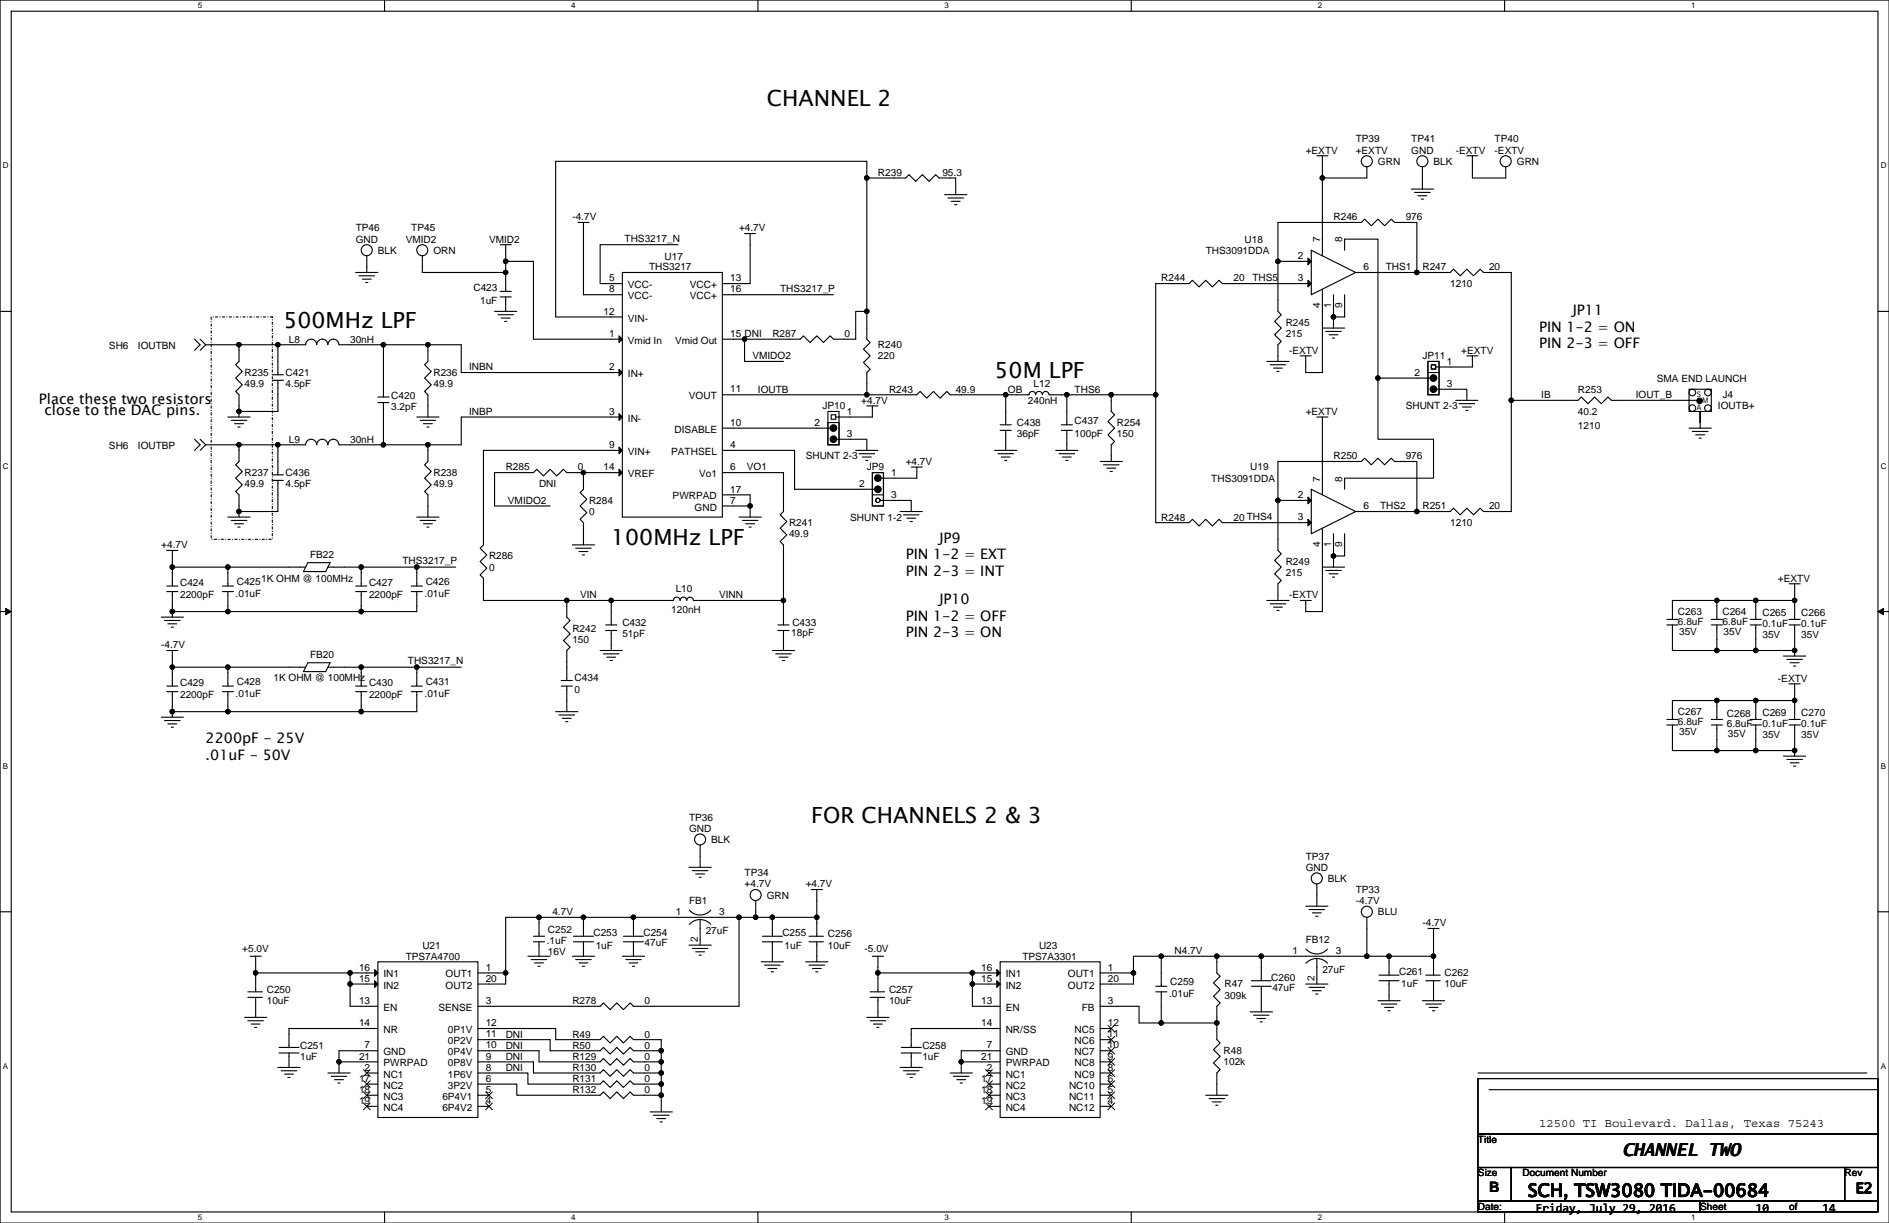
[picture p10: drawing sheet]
<svg xmlns="http://www.w3.org/2000/svg" width="432mm" height="279mm" viewBox="0 0 432 279" stroke-linecap="round" stroke-linejoin="round" font-family="sans-serif">
<path d="M0 0h431.8v279.4h-431.8zM2.6 2.6h426.7v274.3h-426.7z" fill="none" stroke="#000" stroke-width=".25"/>
<g fill="#fff">
<path d="M45.2 .3h1v2h-1z"/>
<path d="M45.2 277.1h1v2.1h-1z"/>
</g>
<path d="M87.9 0v2.6M87.9 276.9v2.5" fill="none" stroke="#000" stroke-width=".25"/>
<g fill="#fff">
<path d="M130.6 .3h1v2h-1z"/>
<path d="M130.6 277.1h1v2.1h-1z"/>
</g>
<path d="M173.2 0v2.6M173.2 276.9v2.5" fill="none" stroke="#000" stroke-width=".25"/>
<g fill="#fff">
<path d="M215.9 .3h1v2h-1z"/>
<path d="M215.9 277.1h1v2.1h-1z"/>
</g>
<path d="M258.6 0v2.6M258.6 276.9v2.5" fill="none" stroke="#000" stroke-width=".25"/>
<g fill="#fff">
<path d="M301.3 .3h1v2h-1z"/>
<path d="M301.3 277.1h1v2.1h-1z"/>
</g>
<path d="M343.9 0v2.6M343.9 276.9v2.5" fill="none" stroke="#000" stroke-width=".25"/>
<g fill="#fff">
<path d="M386.6 .3h1v2h-1z"/>
<path d="M386.6 277.1h1v2.1h-1z"/>
<path d="M.7 36.9h1.2v2h-1.2z"/>
<path d="M429.9 36.9h1.3v2h-1.3z"/>
<path d="M.7 105.4h1.2v2.1h-1.2z"/>
<path d="M429.9 105.4h1.3v2.1h-1.3z"/>
</g>
<path d="M0 71.1h2.6M429.3 71.1h2.5" fill="none" stroke="#000" stroke-width=".25"/>
<g fill="#fff">
<path d="M.7 174h1.2v2h-1.2z"/>
<path d="M429.9 174h1.2v2h-1.2z"/>
</g>
<path d="M0 139.7h2.6M429.3 139.7h2.5" fill="none" stroke="#000" stroke-width=".25"/>
<path d="M1.3 139l1.3 .7-1.3 .7zM429.3 139.7l1.3-.7v1.4z" fill="#000" stroke="#000" stroke-width=".23"/>
<g fill="#fff">
<path d="M.7 242.6h1.2v2h-1.2z"/>
<path d="M429.9 242.6h1.2v2h-1.2z"/>
</g>
<g fill="none" stroke="#000" stroke-width=".25">
<path d="M301 35.6h2.6M302.3 35.6v5.1M312.4 38.1v2.6h-10.1M325.1 38.1v5.1M335.3 35.6h2.5M336.6 35.6v5.1h7.6v-2.6M83.8 58.4v3.9M96.5 58.4v3.9h19.1M114.3 55.9h2.6M115.6 59.7h6.3v17.8h20.4M115.6 55.9v3.8M115.6 59.7v2.6"/>
<path d="M132.1 50.8h2.5M133.4 50.8v16.5h8.9M155 55.9h-17.8v8.9h5.1M170.2 53.4h2.5M171.5 53.4v11.4h-6.4M198.1 40.7v30.4M198.1 40.7h8.9l.8-.8 1.5 1.5 1.5-1.5 1.6 1.5 1.5-1.5 .8 .8h3.8v3.8M198.1 40.7v-3.8h-71.1v35.5h15.3M215.9 44.5h5.1M216.7 45.2h3.5M217.4 46h2.1M218.2 46.8h.5"/>
<path d="M292.1 59.7h7.6M299.7 57.2l10.2 5.1-10.2 5zM302.3 40.7v17.7M307.4 57.2v-2.6h7.6v31.8M322.6 43.2h5.1M323.4 44h3.5M324.1 44.7h2.1M324.9 45.5h.5M44.5 77.5l1.2 1.3-1.2 1.2M45.7 77.5l1.3 1.3M47 78.8l-1.3 1.2M47 78.8h7.6"/>
<path d="M54.6 78.8h8.9M54.6 78.8v3.8l-.7 .7 1.5 1.6-1.5 1.5 1.5 1.5-1.5 1.5 .7 .8v3.8M63.5 78.8v6.8M74.9 78.7a1.27 1.27 0 0 0-1.2-1.2 1.27 1.27 0 0 0-1.3 1.2 1.26 1.26 0 0 0-1.3-1.2 1.26 1.26 0 0 0-1.2 1.3h-6.4M75 78.7a1.27 1.27 0 0 1 1.2-1.2 1.27 1.27 0 0 1 1.3 1.3h10.2M81.3 62.3h5.1M82.1 63h3.5M82.8 63.8h2.1M83.6 64.5h.5M87.7 78.8v11.9M87.7 78.8h10.1M97.8 78.8h7.6v6.3h36.9"/>
<path d="M97.8 78.8v3.8l-.8 .7 1.6 1.6-1.6 1.5 1.6 1.5-1.6 1.5 .8 .8v5.1M113.1 71.1h5M113.8 71.9h3.6M114.3 66.6h2.6M114.3 67.8h2.6M114.6 72.7h2M115.3 73.4h.5M115.6 62.3v4.3M115.6 67.8v3.3M142.3 62.3h22.8v55.8h-22.8zM165.1 77.5h5.1v5.1h8.9M170.2 77.5h12.7l.8-.8 1.5 1.6 1.5-1.6 1.5 1.6 1.6-1.6 .7 .8h5.1v-6.4h2.5v6.4l.8 .8-1.5 1.5 1.5 1.5-1.5 1.5 1.5 1.5-.8 .8v5.1"/>
<path d="M190.5 67.3h-25.4M299.7 64.8h-20.3l-.7-.8-1.6 1.6-1.5-1.6-1.5 1.6-1.5-1.6-.8 .8h-7.6v25.4M302.3 66.1v19h-3.8v-3.8M302.3 75h5.1M303 75.7h3.6M303.8 76.5h2M304.6 77.2h.5M304.8 67.3v5.1M304.8 72.4v2.6M307.4 67.3v5.1h-2.6M323.9 62.3v-11.5h-5.1l-.8-.7-1.5 1.5-1.5-1.5-1.5 1.5-1.6-1.5-.7 .7h-19.1v20.3l.8 .8-1.5 1.5 1.5 1.6-1.5 1.5 1.5 1.5-.8 .8v3.8M323.9 62.3h-14"/>
<path d="M323.9 62.3h7.6l.8-.8 1.5 1.5 1.5-1.5 1.5 1.5 1.5-1.5 .8 .8h6.4v29.2M52.1 95.3h5.1M52.9 96h3.5M53.6 96.8h2M54.4 97.6h.5M54.6 94v1.3M62.3 85.6h2.5M62.3 86.9h2.5M63.5 86.9v7.1h-8.9M86.4 90.7h2.5M86.4 92h2.5M87.7 92v9.6"/>
<path d="M95.3 95.3h5.1M96 96h3.6M96.8 96.8h2M97.6 97.6h.5M142.3 95.3h-36.9v6.3h-7.6M165.1 97.8h24.9M189.3 94h2.5v7.6h-2.5zM189.3 96.5h2.5v5.1h-2.5zM190 94.8h1v1h-1zM198.1 90.2h-33M198.1 90.2h11.5l.7-.8 1.6 1.6 1.5-1.6 1.5 1.6 1.5-1.6 .8 .8h12.7M198.1 92.7h2.6"/>
<path d="M199.4 92.7v2.6h-8.4M228.6 97h2.6M228.6 98.3h2.6M229.9 90.2v6.8M229.9 98.3v4.6M236.7 90.2a.75 .75 0 0 0-.7-.8 .75 .75 0 0 0-.8 .8h-5.3M236.7 90.2a.75 .75 0 0 1 .8-.8 .75 .75 0 0 1 .8 .8M238.3 90.2a.76 .76 0 0 1 .7-.8 .76 .76 0 0 1 .8 .8h4.1M242.6 97h2.5M242.6 98.3h2.5M243.9 90.2h10.1M243.9 90.2v6.8"/>
<path d="M243.9 98.3v4.6M264.2 90.2v29.2h7.6l.8-.8 1.5 1.6 1.5-1.6 1.5 1.6 1.6-1.6 .7 .8h20.3M264.2 90.2h-10.2v3.8l.8 .8-1.5 1.5 1.5 1.5-1.5 1.5 1.5 1.6-.8 .7v3.8M289.6 82.6h5.1M290.3 83.3h3.6M291.1 84.1h2M291.9 84.9h.5M297.2 81.3h2.5M301 95.3h2.6M302.3 95.3v17.8M315 86.4h12.2M315 86.4v14h12.7v8.8h-20.3v2.6"/>
<path d="M326.4 82.6h2.6v7.6h-2.6zM326.4 85.1h2.6M327.2 83.3h1v1h-1zM328.2 88.9h7.1v2.6M332.8 91.5h5M333.5 92.2h3.6M334.3 93h2M335 93.7h.6M335.3 81.3h2.5M336.6 81.3v2.5h-8.4M345.5 91.5v25.4h-6.4l-.8-.8-1.5 1.5-1.5-1.5-1.5 1.5-1.5-1.5-.8 .8h-7.6M386.1 88.9h5.1v5.1h-5.1z"/>
<path d="M386.1 97.8h5.1M386.9 98.6h3.5M387.6 99.3h2.1M387.9 91.5h-19.6l-.7-.8-1.6 1.5-1.5-1.5-1.5 1.5-1.5-1.5-.8 .8h-15.2M388.6 94v3.8M44.5 100.4l1.2 1.2-1.2 1.3M45.7 100.4l1.3 1.2M47 101.6l-1.3 1.3M47 101.6h7.6M52.1 118.1h5.1M52.9 118.9h3.5M53.6 119.7h2"/>
<path d="M54.6 101.6h8.9M54.6 101.6v3.8l-.7 .8 1.5 1.5-1.5 1.5 1.5 1.6-1.5 1.5 .7 .8v3.8M54.6 116.9v1.2M62.3 108.5h2.5M62.3 109.7h2.5M63.5 109.7v7.2h-8.9M63.5 101.6v6.9M74.9 101.6a1.27 1.27 0 0 0-1.2-1.2 1.27 1.27 0 0 0-1.3 1.2 1.26 1.26 0 0 0-1.3-1.2 1.26 1.26 0 0 0-1.2 1.2h-6.4M75 101.6a1.27 1.27 0 0 1 1.2-1.2 1.27 1.27 0 0 1 1.3 1.2h10.2M87.7 101.6h10.1M95.3 118.1h5.1M96 118.9h3.6"/>
<path d="M96.8 119.7h2M97.8 101.6v3.8l-.8 .8 1.6 1.5-1.6 1.5 1.6 1.6-1.6 1.5 .8 .8v5M133.4 108h-3.8l-.8-.8-1.5 1.5-1.5-1.5-1.6 1.5-1.5-1.5-.8 .8h-8.8v7.6h12.7M133.4 108h8.9M133.4 108v3.8l-.8 .7 1.5 1.6-1.5 1.5 1.5 1.5-1.5 1.5 .8 .8v5.1M142.3 102.9h-31.8v21.6l-.8 .7 1.6 1.6-1.6 1.5 1.6 1.5-1.6 1.5 .8 .8v5.1h19.1M165.1 113.1h6.4v2.5M165.1 102.9h16.5v8.9h18.6M165.1 108h14v8.9l-.8 .7 1.6 1.5-1.6 1.6 1.6 1.5-1.6 1.5 .8 .8v12.7M165.1 115.6h6.4v2.5M168.9 118.1h5.1M169.7 118.9h3.5"/>
<path d="M170.5 119.7h2M191 100.4h7.1v2.5M195.6 102.9h5.1M196.4 103.7h3.5M197.1 104.4h2.1M197.9 105.2h.5M199.4 108h2.6v7.6h-2.6zM199.4 113.1h2.6M200.2 108.7h1v1h-1zM201.2 114.3h7.1v2.6M205.8 116.9h5M206.5 117.6h3.6"/>
<path d="M207.3 118.4h2M208 119.1h.6M208.3 106.7h2.5M209.6 106.7v2.5h-8.4M227.4 102.9h5M228.1 103.7h3.6M228.9 104.4h2M229.6 105.2h.5M241.3 102.9h5.1M242.1 103.7h3.5M242.8 104.4h2.1M243.6 105.2h.5"/>
<path d="M251.5 105.4h5.1M252.2 106.2h3.6M253 107h2M253.8 107.7h.5M292.1 114.3h7.6M299.7 111.8l10.2 5.1-10.2 5zM323.9 116.9v-11.5h-5.1l-.8-.7-1.5 1.5-1.5-1.5-1.5 1.5-1.6-1.5-.7 .7h-19.1v20.4l.8 .7-1.5 1.5 1.5 1.6-1.5 1.5 1.5 1.5-.8 .8v3.8M323.9 116.9h-14M388.4 100.1h.5M38.1 125.8h2.6M38.1 133.9h2.6M38.1 135.1h2.6"/>
<path d="M39.4 125.8v3.8M39.4 135.1v4.6M39.4 129.6h12.7M39.4 129.6v4.3M39.4 139.7h12.7M39.4 139.7v1.3M50.8 133.9h2.6M50.8 135.1h2.6M52.1 139.7h30.5M52.1 129.6v4.3M52.1 135.1v4.6M52.1 129.6h17.8"/>
<path d="M54.4 120.4h.5M70.4 128.5h5.1l-1.1 2.1h-5zM75 129.6h7.6M81.3 133.9h2.5M81.3 135.1h2.5M82.6 129.6v4.3M82.6 129.6h12.7M82.6 135.1v4.6M94 133.9h2.5M94 135.1h2.5M95.3 135.1v4.6h-12.7M95.3 129.6v4.3"/>
<path d="M95.3 129.6h8.9M97.6 120.4h.5M129.6 137.2h10.1M129.6 137.2v3.8l.7 .8-1.5 1.5 1.5 1.5-1.5 1.5 1.5 1.5-.7 .8v6.9M130.8 124.5h5.1M131.6 125.2h3.5M132.4 126h2M133.1 126.8h.5M139.7 137.2h14.2M139.7 137.2v5.6M153.9 137.2a.75 .75 0 0 1 .8-.8 .75 .75 0 0 1 .7 .8M155.5 137.2a.76 .76 0 0 1 .7-.8 .76 .76 0 0 1 .8 .8 .75 .75 0 0 1 .7-.8 .75 .75 0 0 1 .8 .8"/>
<path d="M171.2 120.4h.5M179.1 137.2h-20.6M179.1 137.2v5.6M289.6 137.2h5.1M290.3 137.9h3.6M291.1 138.7h2M291.9 139.5h.5M297.2 137.2h2.5M302.3 129.6h5.1M302.3 120.7v19h-3.8v-2.5M303 130.3h3.6M303.8 131.1h2"/>
<path d="M304.6 131.8h.5M304.8 121.9v5.1M307.4 121.9v5.1h-2.6v2.6M392.5 137.2h8.8M392.5 137.2h-10.2v4.3M392.5 137.2v4.3M401.3 137.2h8.9M401.3 137.2v4.3M409 133.4h2.5M410.2 137.2v4.3M410.2 133.4v3.8M36.9 141h5"/>
<path d="M37.6 141.8h3.6M38.1 148.6h2.6M38.1 156.7h2.6M38.1 158h2.6M38.4 142.5h2M39.1 143.3h.5M39.4 148.6v3.8M39.4 152.4h12.7M39.4 152.4v4.3M39.4 158v4.6M50.8 156.7h2.6M50.8 158h2.6"/>
<path d="M52.1 158v4.6M52.1 152.4v4.3M52.1 152.4h17.8M70.4 151.4h5.1l-1.1 2h-5zM75 152.4h7.6M81.3 156.7h2.5M81.3 158h2.5M82.6 158v4.6M82.6 152.4v4.3M82.6 152.4h12.7M94 156.7h2.5M94 158h2.5"/>
<path d="M95.3 152.4v4.3M95.3 158v4.6h-12.7M95.3 152.4h10.1M128.3 155.5h2.5M128.3 156.7h2.5M129.6 156.7v5.9M137.2 148.6h5.1M137.9 149.4h3.6M138.5 142.8h2.5M138.5 144h2.5M138.7 150.1h2M139.5 150.9h.5"/>
<path d="M139.7 144v4.6M176.6 148.6h5M177.3 149.4h3.6M177.8 142.8h2.6M177.8 144h2.6M178.1 150.1h2M178.8 150.9h.5M179.1 144v4.6M381 141.5h2.6M381 142.8h2.6M382.3 142.8v5.8h10.2M391.2 141.5h2.5"/>
<path d="M391.2 142.8h2.5M392.5 142.8v5.8M392.5 148.6h8.8M400.1 141.5h2.5M400.1 142.8h2.5M401.3 148.6h8.9M401.3 142.8v5.8M407.7 149.9h5.1M408.5 150.6h3.5M409 156.2h2.5M409 141.5h2.5M409 142.8h2.5"/>
<path d="M409.2 151.4h2M410 152.2h.5M410.2 142.8v5.8M410.2 148.6v1.3M410.2 156.2v3.8M36.9 163.9h5M37.6 164.6h3.6M38.4 165.4h2M39.1 166.1h.5M39.4 162.6h12.7M39.4 162.6v1.3M52.1 162.6h30.5"/>
<path d="M127 162.6h5.1M127.8 163.3h3.5M128.5 164.1h2.1M129.3 164.9h.5M381 164.4h2.6M381 165.6h2.6M382.3 165.6v5.9h10.2M391.2 164.4h2.5M391.2 165.6h2.5M392.5 171.5h8.8M392.5 160v4.4M392.5 165.6v5.9"/>
<path d="M392.5 160h8.8M392.5 160h-10.2v4.4M400.1 164.4h2.5M400.1 165.6h2.5M401.3 165.6v5.9M401.3 171.5h8.9M401.3 160h8.9M401.3 160v4.4M407.7 172.7h5.1M408.5 173.5h3.5M409 164.4h2.5M409 165.6h2.5"/>
<path d="M409.2 174.3h2M410 175h.5M410.2 171.5v1.2M410.2 165.6v5.9M410.2 160v4.4M157.5 198.1h5.1M158.3 198.9h3.5M159 199.7h2.1M160 193.1v5M0 208.3h2.6M57.2 218.5h2.5M58.4 218.5v3.8"/>
<path d="M86.4 219.7h22.8v35.6h-22.8zM120.7 218.5h5.1M121.4 219.2h3.6M121.9 213.9h2.6M121.9 215.2h2.6M122.2 220h2M123.2 209.6h10.2M123.2 209.6v4.3M123.2 209.6h-7.6v12.7M123.2 215.2v3.3M130.8 218.5h5.1M131.1 215.2h4.6"/>
<path d="M131.1 213.9h4.6M131.6 219.2h3.5M132.4 220h2M133.4 209.6h11.4v4.3M133.4 209.6v4.3M133.4 215.2v3.3M142.3 218.5h5M142.5 215.2h4.6M142.5 213.9h4.6M143 219.2h3.6M143.8 220h2M144.8 215.2v3.3"/>
<path d="M144.8 209.6h24.1M157.5 215.9h5.1M157.6 207.9a3.3 3.3 0 0 0 4.9 0M158.3 216.7h3.5M159 217.4h2.1M159.8 200.4h.5M159.8 218.2h.5M160 210.1v5.8M162.5 211.2a3.3 3.3 0 0 0-4.9 0M168.9 209.6h3.8M168.9 209.6v20.3h-24.1l-.8-.8-1.5 1.6-1.5-1.6-1.5 1.6-1.6-1.6-.7 .8h-28M172.7 205.8v3.8h3.9"/>
<path d="M174 219.7h5.1M174.3 215.2h4.5M174.3 213.9h4.5M176.6 215.2v4.5M176.6 209.6h10.1v4.3M176.6 209.6v4.3M184.2 219.7h5.1M184.9 215.2h3.3M184.9 213.9h3.3M185.4 203.2h2.6M186.7 215.2v4.5M186.7 203.2v6.4"/>
<path d="M199.4 218.5h2.6M200.7 218.5v3.8M228.6 219.7h22.9v35.6h-22.9zM265.5 218.5h-6.4v3.8M265.5 218.5v6.8M265.5 218.5h12.7M278.2 218.5h10.1M278.2 218.5v3.8l.7 .7-1.5 1.6 1.5 1.5-1.5 1.5 1.5 1.5-.7 .8v3.8M288.3 218.5h24.1M288.3 218.5v5.5M298.5 207h5.1M298.5 216.8a3.3 3.3 0 0 0 4.9 0"/>
<path d="M299.2 207.8h3.6M300 208.6h2M300.8 209.3h.5M301 202v5M301 219v5.8M312.4 209.6v8.9M312.4 218.5h5.1M317.5 218.5h10.2v4.3M317.5 218.5v4.3M326.4 212.1h2.6M327.7 212.1v6.4M429.3 208.3h2.5"/>
<path d="M55.9 232.4h5.1M56.7 227.9h3.3M56.7 226.6h3.3M56.7 233.2h3.5M57.4 234h2.1M58.2 234.7h.5M58.4 227.9v4.5M58.4 222.3h21.6M58.4 222.3v4.3M63.8 239.3h4.5M80 224.8v5.1h6.4M80 222.3v2.5h6.4"/>
<path d="M80 222.3h6.4M86.4 235h-20.3v4.3M109.2 222.3h6.4M109.2 237.5h16.6v2.6h11.4l.7-.8 1.6 1.5 1.5-1.5 1.5 1.5 1.5-1.5 .8 .8h6.4M109.2 235h17.8v2.5h10.2l.7-.8 1.6 1.6 1.5-1.6 1.5 1.6 1.5-1.6 .8 .8h6.4v2.6M115.6 222.3v2.5h-6.4M123 220.7h.5M133.1 220.7h.5M144.5 220.7h.6M174.8 220.5h3.5M175.5 221.3h2.1M176.3 222h.5"/>
<path d="M184.9 220.5h3.6M185.7 221.3h2M186.5 222h.5M198.1 232.4h5.1M198.9 233.2h3.6M198.9 227.9h3.3M198.9 226.6h3.3M199.7 234h2M200.4 234.7h.5M200.7 227.9v4.5M200.7 222.3v4.3M200.7 222.3h21.6"/>
<path d="M206 239.3h4.6M222.3 222.3v2.5h6.3M222.3 222.3h6.3M222.3 224.8v5.1h6.3M228.6 235h-20.3v4.3M251.5 222.3h7.6v2.5h-7.6M251.5 229.9h8.9v3.8h5.1M251.5 235h2.5M251.5 237.5h2.5M264.2 225.3h2.5M264.2 226.6h2.5M265.5 226.6v7.1"/>
<path d="M265.5 233.7h12.7M278.2 233.7v3.8l.7 .8-1.5 1.5 1.5 1.5-1.5 1.5 1.5 1.6-.7 .7v5.1M285.8 231.2h5.1M286 225.3h4.6M286 224h4.6M286.5 231.9h3.6M287.3 232.7h2M288.1 233.4h.5M288.3 225.3v5.9M298.5 224.8h5.1M299.2 225.6h3.6M300 226.3h2"/>
<path d="M300.8 227.1h.5M303.4 220a3.3 3.3 0 0 0-4.9 .1M315 228.6h5.1M315.2 224h4.6M315.2 222.8h4.6M315.7 229.4h3.6M316.5 230.1h2M317.3 230.9h.5M317.5 224v4.6M325.1 228.6h5.1M325.9 229.4h3.6M325.9 224h3.3"/>
<path d="M325.9 222.8h3.3M326.7 230.1h2M327.4 230.9h.5M327.7 224v4.6M63.5 243.9h5.1M63.8 240.6h4.5M64.3 244.6h3.5M65 245.4h2.1M65.8 246.1h.5M66.1 240.6v3.3M75 245.1h5M75.7 245.9h3.6"/>
<path d="M76.5 246.7h2M77.2 247.4h.5M77.5 242.6v2.5M77.5 242.6h8.9M83.8 245.1h2.6M83.8 247.7h2.6M83.8 250.2h2.6M83.8 252.8h2.6M86.4 240.1h-8.9v2.5M109.2 240.1h14v2.5h14l.7-.8 1.6 1.6 1.5-1.6 1.5 1.6 1.5-1.6 .8 .8h6.4M109.2 242.6h12.7v2.5h15.3l.7-.7 1.6 1.5 1.5-1.5 1.5 1.5 1.5-1.5 .8 .7h6.4M109.2 245.1h11.5v2.6h16.5l.7-.8 1.6 1.5 1.5-1.5 1.5 1.5 1.5-1.5 .8 .8h6.4v2.5"/>
<path d="M109.2 247.7h8.9v2.5h19.1l.7-.8 1.6 1.6 1.5-1.6 1.5 1.6 1.5-1.6 .8 .8h6.4v3.8M109.2 250.2h2.6M109.2 252.8h2.6M148.6 254h5.1M149.4 254.8h3.5M150.1 255.5h2.1M150.9 256.3h.5M151.2 242.6v2.5M151.2 245.1v2.6M151.2 240.1v2.5M205.8 243.9h5M206 240.6h4.6"/>
<path d="M206.5 244.6h3.6M207.3 245.4h2M208 246.1h.6M208.3 240.6v3.3M217.2 245.1h5.1M218 245.9h3.5M218.7 246.7h2M219.5 247.4h.5M219.7 242.6v2.5M226.1 245.1h2.5M226.1 247.7h2.5M226.1 250.2h2.5"/>
<path d="M226.1 252.8h2.5M228.6 240.1h-8.9v2.5h8.9M251.5 240.1h2.5M251.5 242.6h2.5M251.5 245.1h2.5M251.5 250.2h2.5M251.5 247.7h2.5M251.5 252.8h2.5M275.6 250.2h5.1M276.4 251h3.5M277.1 251.7h2.1M277.9 252.5h.5"/>
<path d="M337.8 246.4h91.5v12.7h-91.5zM337.8 259.1h91.5v7.6h-91.5zM337.8 245.1h88.9M340.4 248.9h88.9M337.8 266.7h7.7v7.6h-7.7zM337.8 274.3h50.8v2.6h-50.8zM345.5 266.7h76.2v7.6h-76.2zM388.6 274.3h40.7v2.6h-40.7zM421.7 266.7h7.6v7.6h-7.6z"/>
<circle cx="312.4" cy="36.8" r="1.26"/>
<circle cx="325.1" cy="36.8" r="1.26"/>
<circle cx="344.2" cy="36.8" r="1.26"/>
<circle cx="83.8" cy="57.2" r="1.26"/>
<circle cx="96.5" cy="57.2" r="1.26"/>
<circle cx="190.5" cy="97.8" r=".5"/>
<circle cx="327.7" cy="83.8" r=".5"/>
<circle cx="327.7" cy="86.4" r=".5"/>
<circle cx="327.7" cy="88.9" r=".5"/>
<circle cx="386.8" cy="93.2" r=".76"/>
<circle cx="386.8" cy="89.7" r=".76"/>
<circle cx="390.4" cy="89.7" r=".76"/>
<circle cx="390.4" cy="93.2" r=".76"/>
<circle cx="190.5" cy="100.3" r=".5"/>
<circle cx="200.7" cy="114.3" r=".5"/>
<circle cx="200.7" cy="111.8" r=".5"/>
<circle cx="160" cy="191.8" r="1.26"/>
<circle cx="172.7" cy="204.5" r="1.26"/>
<circle cx="301" cy="200.7" r="1.26"/>
<circle cx="312.4" cy="208.3" r="1.26"/>
</g>
<path d="M48.3 72.4h14v50.8h-14z" fill="none" stroke="#000" stroke-width=".25" stroke-dasharray=".5 .5 0 .5"/>
<g fill="#000" stroke="#000" stroke-width=".25">
<path d="M299 58.9l.7 .8-.7 .8zM141.5 76.7l.8 .8-.8 .8zM299 64l.7 .8-.7 .8zM141.5 84.3l.8 .8-.8 .8zM141.5 94.5l.8 .8-.8 .7zM141.5 102.1l.8 .8-.8 .8zM141.5 107.2l.8 .8-.8 .7zM299 118.6l.7 .8-.7 .8zM299 113.6l.7 .7-.7 .8zM85.6 221.5l.8 .8-.8 .7zM85.6 224l.8 .8-.8 .8zM227.9 221.5l.7 .8-.7 .7z"/>
<path d="M227.9 224l.7 .8-.7 .8z"/>
<circle cx="115.6" cy="59.7" r=".5"/>
<circle cx="198.1" cy="40.6" r=".5"/>
<circle cx="292.1" cy="59.7" r=".5"/>
<circle cx="302.3" cy="40.6" r=".5"/>
<circle cx="54.6" cy="78.7" r=".5"/>
<circle cx="63.5" cy="78.7" r=".5"/>
<circle cx="87.6" cy="78.7" r=".5"/>
<circle cx="97.8" cy="78.7" r=".5"/>
<circle cx="115.6" cy="62.2" r=".5"/>
<circle cx="170.2" cy="77.5" r=".5"/>
<circle cx="198.1" cy="71.1" r=".5"/>
<circle cx="304.8" cy="72.4" r=".5"/>
<circle cx="323.9" cy="62.2" r=".5"/>
<circle cx="54.6" cy="94" r=".5"/>
<circle cx="190.5" cy="97.8" r=".76"/>
<circle cx="198.1" cy="90.2" r=".5"/>
<circle cx="229.9" cy="90.2" r=".5"/>
<circle cx="243.8" cy="90.2" r=".5"/>
<circle cx="254" cy="90.2" r=".5"/>
<circle cx="264.2" cy="90.2" r=".5"/>
<circle cx="315" cy="86.4" r=".5"/>
<circle cx="327.7" cy="86.4" r=".76"/>
<circle cx="327.7" cy="88.9" r=".76"/>
<circle cx="345.4" cy="91.4" r=".5"/>
<circle cx="388.5" cy="91.6" r=".62"/>
<circle cx="54.6" cy="116.8" r=".5"/>
<circle cx="54.6" cy="101.6" r=".5"/>
<circle cx="63.5" cy="101.6" r=".5"/>
<circle cx="87.6" cy="101.6" r=".5"/>
<circle cx="97.8" cy="101.6" r=".5"/>
<circle cx="133.4" cy="108" r=".5"/>
<circle cx="171.5" cy="115.6" r=".5"/>
<circle cx="190.5" cy="100.3" r=".76"/>
<circle cx="200.7" cy="109.2" r=".76"/>
<circle cx="200.7" cy="111.8" r=".76"/>
<circle cx="292.1" cy="114.3" r=".5"/>
<circle cx="323.9" cy="116.8" r=".5"/>
<circle cx="39.4" cy="139.7" r=".5"/>
<circle cx="39.4" cy="129.5" r=".5"/>
<circle cx="52.1" cy="139.7" r=".5"/>
<circle cx="52.1" cy="129.5" r=".5"/>
<circle cx="82.6" cy="139.7" r=".5"/>
<circle cx="82.6" cy="129.5" r=".5"/>
<circle cx="95.3" cy="129.5" r=".5"/>
<circle cx="129.5" cy="137.2" r=".5"/>
<circle cx="139.7" cy="137.2" r=".5"/>
<circle cx="179.1" cy="137.2" r=".5"/>
<circle cx="304.8" cy="127" r=".5"/>
<circle cx="392.4" cy="137.2" r=".5"/>
<circle cx="401.3" cy="137.2" r=".5"/>
<circle cx="410.2" cy="137.2" r=".5"/>
<circle cx="39.4" cy="152.4" r=".5"/>
<circle cx="52.1" cy="152.4" r=".5"/>
<circle cx="82.6" cy="152.4" r=".5"/>
<circle cx="95.3" cy="152.4" r=".5"/>
<circle cx="392.4" cy="148.6" r=".5"/>
<circle cx="401.3" cy="148.6" r=".5"/>
<circle cx="410.2" cy="148.6" r=".5"/>
<circle cx="39.4" cy="162.6" r=".5"/>
<circle cx="52.1" cy="162.6" r=".5"/>
<circle cx="82.6" cy="162.6" r=".5"/>
<circle cx="392.4" cy="160" r=".5"/>
<circle cx="392.4" cy="171.5" r=".5"/>
<circle cx="401.3" cy="160" r=".5"/>
<circle cx="401.3" cy="171.5" r=".5"/>
<circle cx="410.2" cy="171.5" r=".5"/>
<circle cx="410.2" cy="160" r=".5"/>
<circle cx="123.2" cy="209.6" r=".5"/>
<circle cx="133.4" cy="209.6" r=".5"/>
<circle cx="144.8" cy="209.6" r=".5"/>
<circle cx="168.9" cy="209.6" r=".5"/>
<circle cx="172.7" cy="209.6" r=".5"/>
<circle cx="176.5" cy="209.6" r=".5"/>
<circle cx="186.7" cy="209.6" r=".5"/>
<circle cx="265.4" cy="218.4" r=".5"/>
<circle cx="278.1" cy="218.4" r=".5"/>
<circle cx="288.3" cy="218.4" r=".5"/>
<circle cx="312.4" cy="218.4" r=".5"/>
<circle cx="317.5" cy="218.4" r=".5"/>
<circle cx="327.7" cy="218.4" r=".5"/>
<circle cx="58.4" cy="222.3" r=".5"/>
<circle cx="80" cy="224.8" r=".5"/>
<circle cx="80" cy="222.3" r=".5"/>
<circle cx="115.6" cy="222.3" r=".5"/>
<circle cx="200.7" cy="222.3" r=".5"/>
<circle cx="222.3" cy="222.3" r=".5"/>
<circle cx="222.3" cy="224.8" r=".5"/>
<circle cx="259.1" cy="222.3" r=".5"/>
<circle cx="265.4" cy="233.7" r=".5"/>
<circle cx="278.1" cy="233.7" r=".5"/>
<circle cx="77.5" cy="242.6" r=".5"/>
<circle cx="151.1" cy="242.6" r=".5"/>
<circle cx="151.1" cy="240" r=".5"/>
<circle cx="151.1" cy="245.1" r=".5"/>
<circle cx="151.1" cy="250.2" r=".5"/>
<circle cx="151.1" cy="247.7" r=".5"/>
<circle cx="219.7" cy="242.6" r=".5"/>
</g>
<g fill="none" stroke="#000" stroke-width=".23">
<path d="M253.3 234.2l1.5 1.6M253.3 236.7l1.5 1.6M253.3 239.3l1.5 1.5M254.8 234.2l-1.6 1.6M254.8 236.7l-1.6 1.6M254.8 239.3l-1.6 1.5M83.1 244.4l1.5 1.5M83.1 246.9l1.5 1.6M83.1 249.4l1.5 1.6M83.1 252l1.5 1.5M84.6 244.4l-1.5 1.5M84.6 246.9l-1.5 1.6"/>
<path d="M84.6 249.4l-1.5 1.6M84.6 252l-1.5 1.5M111 249.4l1.6 1.6M111 252l1.6 1.5M112.5 249.4l-1.5 1.6M112.5 252l-1.5 1.5M225.3 244.4l1.6 1.5M225.3 246.9l1.6 1.6M225.3 249.4l1.6 1.6M225.3 252l1.6 1.5M226.8 244.4l-1.5 1.5M226.8 246.9l-1.5 1.6"/>
<path d="M226.8 249.4l-1.5 1.6M226.8 252l-1.5 1.5M253.3 241.8l1.5 1.6M253.3 244.4l1.5 1.5M253.3 249.4l1.5 1.6M253.3 246.9l1.5 1.6M253.3 252l1.5 1.5M254.8 241.8l-1.6 1.6M254.8 244.4l-1.6 1.5M254.8 249.4l-1.6 1.6M254.8 246.9l-1.6 1.6M254.8 252l-1.6 1.5"/>
</g>
<g font-size="5.1">
<text x="175.3" y="24.2">CHANNEL 2</text>
<text x="64.8" y="75">500MHz LPF</text>
<text x="227.4" y="86.4">50M LPF</text>
<text x="139.7" y="124.5">100MHz LPF</text>
<text x="185.4" y="188">FOR CHANNELS 2 &amp; 3</text>
</g>
<g font-size="4.1">
<text x="370.9" y="264.1">CHANNEL TWO</text>
<text x="349.3" y="273.4">SCH, TSW3080 TIDA-00684</text>
</g>
<g font-size="3.3">
<text x="359.4" y="71.9">JP11</text>
<text x="351.8" y="75.7">PIN 1-2 = ON</text>
<text x="351.8" y="79.5">PIN 2-3 = OFF</text>
<text x="8.9" y="92.2">Place these two resistors</text>
<text x="10.2" y="94.8">close to the DAC pins.</text>
<text x="214.7" y="124">JP9</text>
<text x="207" y="127.8">PIN 1-2 = EXT</text>
<text x="207" y="131.6">PIN 2-3 = INT</text>
<text x="214.7" y="138">JP10</text>
<text x="207" y="141.8">PIN 1-2 = OFF</text>
<text x="207" y="145.6">PIN 2-3 = ON</text>
<text x="47" y="169.7">2200pF - 25V</text>
<text x="47" y="173.5">.01uF - 50V</text>
<text x="340.4" y="272.3">B</text>
<text x="424.2" y="272.6">E2</text>
</g>
<g font-size="2.8">
<text x="351.8" y="257.5">12500 TI Boulevard. Dallas, Texas 75243</text>
<text x="351" y="276.9">Friday, July 29, 2016</text>
<text x="401.3" y="276.9">10</text>
<text x="416.6" y="276.9">14</text>
</g>
<g font-size="2.3">
<text x="298.5" y="35.1">+EXTV</text>
<text x="309.9" y="32.6">TP39</text>
<text x="309.9" y="35.1">+EXTV</text>
<text x="322.6" y="32.6">TP41</text>
<text x="322.6" y="35.1">GND</text>
<text x="332.8" y="35.1">-EXTV</text>
<text x="341.7" y="32.6">TP40</text>
<text x="341.7" y="35.1">-EXTV</text>
<text x="200.7" y="40.2">R239</text>
<text x="215.4" y="40.2">95.3</text>
<text x="315" y="37.6">GRN</text>
<text x="327.7" y="37.6">BLK</text>
<text x="346.7" y="37.6">GRN</text>
<text x="81.3" y="52.9">TP46</text>
<text x="94" y="52.9">TP45</text>
<text x="130.8" y="50.3">-4.7V</text>
<text x="168.9" y="52.9">+4.7V</text>
<text x="304.8" y="50.3">R246</text>
<text x="321.3" y="50.3">976</text>
<text x="81.3" y="55.4">GND</text>
<text x="86.4" y="58">BLK</text>
<text x="92.7" y="55.4">VMID2</text>
<text x="99.1" y="58">ORN</text>
<text x="111.8" y="55.4">VMID2</text>
<text x="142.8" y="55.3">THS3217_N</text>
<text x="151.9" y="59.5">U17</text>
<text x="275.6" y="58">THS3091DDA</text>
<text x="284.5" y="55.4">U18</text>
<text x="296.7" y="59.2">2</text>
<text x="301.8" y="55.4" transform="rotate(-90 301.8 55.4)">7</text>
<text x="306.8" y="55.4" transform="rotate(-90 306.8 55.4)">8</text>
<text x="139.2" y="64.3">5</text>
<text x="143.5" y="65.8">VCC-</text>
<text x="148.4" y="61.8">THS3217</text>
<text x="157.7" y="65.8">VCC+</text>
<text x="166.9" y="64.3">13</text>
<text x="265.5" y="64.3">R244</text>
<text x="282" y="64.3">20</text>
<text x="286.3" y="64.3">THS5</text>
<text x="296.7" y="64.3">3</text>
<text x="311.7" y="61.7">6</text>
<text x="316.8" y="61.7">THS1</text>
<text x="325.1" y="61.8">R247</text>
<text x="331.5" y="65.6">1210</text>
<text x="340.4" y="61.8">20</text>
<text x="108.2" y="66.6">C423</text>
<text x="109.7" y="69.4">1uF</text>
<text x="137.9" y="71.9">12</text>
<text x="139.2" y="66.8">8</text>
<text x="143.5" y="68.4">VCC-</text>
<text x="157.7" y="68.4">VCC+</text>
<text x="166.9" y="66.8">16</text>
<text x="178.3" y="66.7">THS3217_P</text>
<text x="301.8" y="70.4" transform="rotate(-90 301.8 70.4)">4</text>
<text x="304.3" y="70.4" transform="rotate(-90 304.3 70.4)">1</text>
<text x="306.8" y="70.4" transform="rotate(-90 306.8 70.4)">9</text>
<text x="139.2" y="77">1</text>
<text x="143.5" y="73.4">VIN-</text>
<text x="166.9" y="77">15 DNI</text>
<text x="176.6" y="77">R287</text>
<text x="193.1" y="77">0</text>
<text x="293.9" y="74.5">R245</text>
<text x="293.9" y="77">215</text>
<text x="24.9" y="79.8">SH6</text>
<text x="31.5" y="79.8">IOUTBN</text>
<text x="66.1" y="78.3">L8</text>
<text x="80" y="78.3">30nH</text>
<text x="143.5" y="78.5">Vmid In</text>
<text x="154.3" y="78.5">Vmid Out</text>
<text x="172" y="82.1">VMIDO2</text>
<text x="200.7" y="79.5">R240</text>
<text x="200.7" y="82.1">220</text>
<text x="294.7" y="80.8">-EXTV</text>
<text x="325.1" y="82.1">JP11</text>
<text x="330.7" y="83.3">1</text>
<text x="334" y="80.8">+EXTV</text>
<text x="55.9" y="85.9">R235</text>
<text x="55.9" y="88.4">49.9</text>
<text x="65.3" y="85.9">C421</text>
<text x="65.3" y="88.4">4.5pF</text>
<text x="99.1" y="85.9">R236</text>
<text x="99.1" y="88.4">49.9</text>
<text x="107.2" y="84.6">INBN</text>
<text x="139.2" y="84.6">2</text>
<text x="143.5" y="86.1">IN+</text>
<text x="166.9" y="89.7">11</text>
<text x="173.2" y="89.7">IOUTB</text>
<text x="203.2" y="89.7">R243</text>
<text x="218.5" y="89.7">49.9</text>
<text x="230.4" y="89.7">OB</text>
<text x="236.2" y="88.4">L12</text>
<text x="245.6" y="89.7">THS6</text>
<text x="323.4" y="85.9">2</text>
<text x="330.7" y="88.4">3</text>
<text x="360.7" y="89.7">R253</text>
<text x="378.7" y="87.2">SMA END LAUNCH</text>
<text x="89.4" y="91.2">C420</text>
<text x="89.4" y="93.8">3.2pF</text>
<text x="107.2" y="94.8">INBP</text>
<text x="139.2" y="94.7">3</text>
<text x="157.5" y="91.2">VOUT</text>
<text x="188" y="93.5">JP10</text>
<text x="193.6" y="94.7">1</text>
<text x="196.9" y="92.2">+4.7V</text>
<text x="235" y="92.2">240nH</text>
<text x="298.5" y="94.8">+EXTV</text>
<text x="321.3" y="93.5">SHUNT 2-3</text>
<text x="352.3" y="91">IB</text>
<text x="360.7" y="94.8">40.2</text>
<text x="373.9" y="90.8">IOUT_B</text>
<text x="392.7" y="93.5">IOUTB+</text>
<text x="393.7" y="91">J4</text>
<text x="66.1" y="101.1">L9</text>
<text x="80" y="101.1">30nH</text>
<text x="143.5" y="96.3">IN-</text>
<text x="154.2" y="98.8">DISABLE</text>
<text x="166.9" y="97.3">10</text>
<text x="186.2" y="97.3">2</text>
<text x="193.6" y="99.8">3</text>
<text x="232.4" y="97.3">C438</text>
<text x="232.4" y="99.9">36pF</text>
<text x="245.6" y="96.8">C437</text>
<text x="245.6" y="99.9">100pF</text>
<text x="255.3" y="97.3">R254</text>
<text x="255.3" y="99.9">150</text>
<text x="360.7" y="98.1">1210</text>
<text x="24.9" y="102.7">SH6</text>
<text x="31.5" y="102.7">IOUTBP</text>
<text x="115.6" y="107.5">R285</text>
<text x="132.1" y="107.5">0</text>
<text x="137.9" y="107.4">14</text>
<text x="139.2" y="102.4">9</text>
<text x="143.5" y="103.9">VIN+</text>
<text x="153.4" y="103.9">PATHSEL</text>
<text x="166.9" y="102.4">4</text>
<text x="166.9" y="107.4">6</text>
<text x="170.7" y="107.5">VO1</text>
<text x="184.2" y="104.9">SHUNT 2-3</text>
<text x="198.1" y="107.5">JP9</text>
<text x="207" y="106.2">+4.7V</text>
<text x="285.8" y="107.5">U19</text>
<text x="304.8" y="104.9">R250</text>
<text x="321.3" y="104.9">976</text>
<text x="55.9" y="108.8">R237</text>
<text x="55.9" y="111.3">49.9</text>
<text x="65.3" y="108.8">C436</text>
<text x="65.3" y="111.3">4.5pF</text>
<text x="99.1" y="108.8">R238</text>
<text x="99.1" y="111.3">49.9</text>
<text x="123.2" y="111.3">DNI</text>
<text x="143.5" y="109">VREF</text>
<text x="159.8" y="109">Vo1</text>
<text x="166.9" y="112.5">17</text>
<text x="196.4" y="111.3">2</text>
<text x="203.7" y="108.7">1</text>
<text x="203.7" y="113.8">3</text>
<text x="276.9" y="110">THS3091DDA</text>
<text x="296.7" y="113.8">2</text>
<text x="301.8" y="110" transform="rotate(-90 301.8 110)">7</text>
<text x="306.8" y="110" transform="rotate(-90 306.8 110)">8</text>
<text x="116.1" y="115.1">VMIDO2</text>
<text x="134.6" y="115.1">R284</text>
<text x="134.6" y="117.6">0</text>
<text x="153.8" y="114.1">PWRPAD</text>
<text x="158.8" y="116.6">GND</text>
<text x="166.9" y="115.1">7</text>
<text x="194.3" y="118.9">SHUNT 1-2</text>
<text x="265.5" y="118.9">R248</text>
<text x="282" y="118.9">20 THS4</text>
<text x="296.7" y="118.9">3</text>
<text x="311.7" y="116.3">6</text>
<text x="315.5" y="116.4">THS2</text>
<text x="325.1" y="116.4">R251</text>
<text x="340.4" y="116.4">20</text>
<text x="36.9" y="125.3">+4.7V</text>
<text x="180.4" y="120.2">R241</text>
<text x="180.4" y="122.7">49.9</text>
<text x="301.8" y="125" transform="rotate(-90 301.8 125)">4</text>
<text x="304.3" y="125" transform="rotate(-90 304.3 125)">1</text>
<text x="306.8" y="125" transform="rotate(-90 306.8 125)">9</text>
<text x="331.5" y="120.2">1210</text>
<text x="70.9" y="127.6">FB22</text>
<text x="92" y="128.9">THS3217_P</text>
<text x="111.8" y="127.8">R286</text>
<text x="111.8" y="130.3">0</text>
<text x="293.9" y="129.1">R249</text>
<text x="293.9" y="131.6">215</text>
<text x="41.2" y="133.9">C424</text>
<text x="41.2" y="136.7">2200pF</text>
<text x="53.9" y="136.4">.01uF</text>
<text x="54.1" y="133.6">C425</text>
<text x="59.7" y="132.9">1K OHM @ 100MHz</text>
<text x="84.3" y="133.9">C427</text>
<text x="84.3" y="136.7">2200pF</text>
<text x="97" y="136.4">.01uF</text>
<text x="97.3" y="133.6">C426</text>
<text x="132.6" y="136.7">VIN</text>
<text x="154.5" y="135.2">L10</text>
<text x="164.4" y="136.7">VINN</text>
<text x="294.7" y="136.7">-EXTV</text>
<text x="406.4" y="132.9">+EXTV</text>
<text x="142.3" y="143">C432</text>
<text x="153.4" y="140">120nH</text>
<text x="181.1" y="143">C433</text>
<text x="383.6" y="140.5">C263</text>
<text x="383.6" y="142.8">6.8uF</text>
<text x="393.7" y="140.5">C264</text>
<text x="393.7" y="142.8">6.8uF</text>
<text x="402.9" y="140.8">C265</text>
<text x="402.9" y="143.3">0.1uF</text>
<text x="411.8" y="140.8">C266</text>
<text x="411.8" y="143.3">0.1uF</text>
<text x="36.9" y="148.1">-4.7V</text>
<text x="130.8" y="144.3">R242</text>
<text x="130.8" y="146.9">150</text>
<text x="142.3" y="145.6">51pF</text>
<text x="180.9" y="145.3">18pF</text>
<text x="383.8" y="145.1">35V</text>
<text x="394" y="145.1">35V</text>
<text x="402.9" y="145.8">35V</text>
<text x="411.8" y="145.8">35V</text>
<text x="62.5" y="155.5">1K OHM @ 100MHz</text>
<text x="70.9" y="150.4">FB20</text>
<text x="93.2" y="151.8">THS3217_N</text>
<text x="131.3" y="155.5">C434</text>
<text x="406.4" y="155.7">-EXTV</text>
<text x="41.2" y="156.8">C429</text>
<text x="41.2" y="159.6">2200pF</text>
<text x="53.9" y="159.3">.01uF</text>
<text x="54.1" y="156.5">C428</text>
<text x="84.3" y="156.8">C430</text>
<text x="84.3" y="159.6">2200pF</text>
<text x="97" y="159.3">.01uF</text>
<text x="97.3" y="156.5">C431</text>
<text x="131.3" y="158.3">0</text>
<text x="383.6" y="163.4">C267</text>
<text x="383.6" y="165.7">6.8uF</text>
<text x="383.8" y="167.9">35V</text>
<text x="394.7" y="163.9">C268</text>
<text x="394.7" y="166.2">6.8uF</text>
<text x="402.9" y="163.6">C269</text>
<text x="402.9" y="166.2">0.1uF</text>
<text x="411.8" y="163.6">C270</text>
<text x="411.8" y="166.2">0.1uF</text>
<text x="395" y="168.4">35V</text>
<text x="402.9" y="168.7">35V</text>
<text x="411.8" y="168.7">35V</text>
<text x="157.5" y="187.5">TP36</text>
<text x="157.5" y="190">GND</text>
<text x="162.6" y="192.6">BLK</text>
<text x="298.5" y="196.4">TP37</text>
<text x="170.2" y="200.2">TP34</text>
<text x="170.2" y="202.7">+4.7V</text>
<text x="184.2" y="202.7">+4.7V</text>
<text x="298.5" y="198.9">GND</text>
<text x="303.6" y="201.5">BLK</text>
<text x="126.3" y="209.1">4.7V</text>
<text x="154.5" y="209">1</text>
<text x="157.5" y="206.5">FB1</text>
<text x="164.4" y="209">3</text>
<text x="175.3" y="205.3">GRN</text>
<text x="309.9" y="204">TP33</text>
<text x="309.9" y="206.5">-4.7V</text>
<text x="315" y="209.1">BLU</text>
<text x="125" y="215.7">.1uF</text>
<text x="125.2" y="213.1">C252</text>
<text x="135.7" y="213.9">C253</text>
<text x="147.1" y="213.9">C254</text>
<text x="159.5" y="215.2" transform="rotate(-90 159.5 215.2)">2</text>
<text x="161.3" y="213.4">27uF</text>
<text x="178.8" y="213.9">C255</text>
<text x="189.3" y="214.2">C256</text>
<text x="298.5" y="215.4">FB12</text>
<text x="325.1" y="211.6">-4.7V</text>
<text x="55.4" y="217.5">+5.0V</text>
<text x="82.1" y="221.7">16</text>
<text x="92.7" y="219.2">TPS7A4700</text>
<text x="96.5" y="216.7">U21</text>
<text x="111" y="221.7">1</text>
<text x="125.2" y="218.2">16V</text>
<text x="136.2" y="216.7">1uF</text>
<text x="147.3" y="216.2">47uF</text>
<text x="179.3" y="216.7">1uF</text>
<text x="189.3" y="216.7">10uF</text>
<text x="197.6" y="217.5">-5.0V</text>
<text x="224.3" y="221.7">16</text>
<text x="233.7" y="219.2">TPS7A3301</text>
<text x="237.5" y="216.7">U23</text>
<text x="253.3" y="221.7">1</text>
<text x="268.5" y="218">N4.7V</text>
<text x="295.4" y="217.9">1</text>
<text x="305.3" y="217.9">3</text>
<text x="61" y="226.9">C250</text>
<text x="82.1" y="224.3">15</text>
<text x="87.7" y="223.3">IN1</text>
<text x="87.7" y="225.8">IN2</text>
<text x="101.9" y="223.3">OUT1</text>
<text x="101.9" y="225.8">OUT2</text>
<text x="111" y="224.3">20</text>
<text x="203.2" y="226.9">C257</text>
<text x="224.3" y="224.3">15</text>
<text x="229.9" y="223.3">IN1</text>
<text x="229.9" y="225.8">IN2</text>
<text x="244.1" y="223.3">OUT1</text>
<text x="244.1" y="225.8">OUT2</text>
<text x="253.3" y="224.3">20</text>
<text x="267.2" y="227.9">.01uF</text>
<text x="267.5" y="225.1">C259</text>
<text x="279.9" y="225.6">R47</text>
<text x="290.6" y="224.1">C260</text>
<text x="290.9" y="226.4">47uF</text>
<text x="300.5" y="224.1" transform="rotate(-90 300.5 224.1)">2</text>
<text x="302.3" y="222.3">27uF</text>
<text x="319.8" y="222.8">C261</text>
<text x="320.3" y="225.6">1uF</text>
<text x="330.2" y="223.1">C262</text>
<text x="330.2" y="225.6">10uF</text>
<text x="61" y="229.4">10uF</text>
<text x="82.1" y="229.4">13</text>
<text x="87.7" y="230.9">EN</text>
<text x="100.2" y="230.9">SENSE</text>
<text x="111" y="229.4">3</text>
<text x="130.8" y="229.4">R278</text>
<text x="147.3" y="229.4">0</text>
<text x="203.2" y="229.4">10uF</text>
<text x="224.3" y="229.4">13</text>
<text x="229.9" y="230.9">EN</text>
<text x="247.3" y="230.9">FB</text>
<text x="253.3" y="229.4">3</text>
<text x="279.9" y="228.1">309k</text>
<text x="68.6" y="239.6">C251</text>
<text x="82.1" y="234.4">14</text>
<text x="83.3" y="239.5">7</text>
<text x="87.7" y="236">NR</text>
<text x="102.4" y="236">0P1V</text>
<text x="102.4" y="238.5">0P2V</text>
<text x="111" y="234.4">12</text>
<text x="111" y="237">11</text>
<text x="111" y="239.5">10</text>
<text x="115.6" y="237">DNI</text>
<text x="115.6" y="239.6">DNI</text>
<text x="130.8" y="237">R49</text>
<text x="130.8" y="239.6">R50</text>
<text x="147.3" y="237">0</text>
<text x="147.3" y="239.6">0</text>
<text x="210.8" y="239.6">C258</text>
<text x="224.3" y="234.4">14</text>
<text x="225.6" y="239.5">7</text>
<text x="229.9" y="236">NR/SS</text>
<text x="245.6" y="236">NC5</text>
<text x="245.6" y="238.5">NC6</text>
<text x="253.3" y="234.4">12</text>
<text x="253.3" y="237">11</text>
<text x="253.3" y="239.5">10</text>
<text x="68.6" y="242.1">1uF</text>
<text x="82.1" y="242.1">21</text>
<text x="83.3" y="244.6">2</text>
<text x="87.7" y="241.1">GND</text>
<text x="87.7" y="243.6">PWRPAD</text>
<text x="102.4" y="241.1">0P4V</text>
<text x="102.4" y="243.6">0P8V</text>
<text x="111" y="242.1">9</text>
<text x="111" y="244.6">8</text>
<text x="115.6" y="242.1">DNI</text>
<text x="115.6" y="244.6">DNI</text>
<text x="130.8" y="244.6">R130</text>
<text x="130.8" y="242.1">R129</text>
<text x="147.3" y="244.6">0</text>
<text x="147.3" y="242.1">0</text>
<text x="210.8" y="242.1">1uF</text>
<text x="224.3" y="242.1">21</text>
<text x="225.6" y="244.6">2</text>
<text x="229.9" y="241.1">GND</text>
<text x="229.9" y="243.6">PWRPAD</text>
<text x="245.6" y="241.1">NC7</text>
<text x="245.6" y="243.6">NC8</text>
<text x="253.3" y="242.1">9</text>
<text x="253.3" y="244.6">8</text>
<text x="279.7" y="240.8">R48</text>
<text x="279.7" y="243.4">102k</text>
<text x="82.1" y="247.1">17</text>
<text x="82.1" y="249.7">18</text>
<text x="87.7" y="246.2">NC1</text>
<text x="87.7" y="248.7">NC2</text>
<text x="87.7" y="251.2">NC3</text>
<text x="101.1" y="251.2">6P4V1</text>
<text x="102.4" y="246.2">1P6V</text>
<text x="102.4" y="248.7">3P2V</text>
<text x="111" y="247.1">6</text>
<text x="111" y="249.7">5</text>
<text x="130.8" y="249.7">R132</text>
<text x="130.8" y="247.2">R131</text>
<text x="147.3" y="249.7">0</text>
<text x="147.3" y="247.2">0</text>
<text x="224.3" y="247.1">17</text>
<text x="224.3" y="249.7">18</text>
<text x="229.9" y="246.2">NC1</text>
<text x="229.9" y="248.7">NC2</text>
<text x="229.9" y="251.2">NC3</text>
<text x="244.4" y="251.2">NC11</text>
<text x="244.4" y="248.7">NC10</text>
<text x="245.6" y="246.2">NC9</text>
<text x="253.3" y="249.7">5</text>
<text x="253.3" y="247.1">6</text>
<text x="82.1" y="252.2">19</text>
<text x="87.7" y="253.8">NC4</text>
<text x="101.1" y="253.8">6P4V2</text>
<text x="111" y="252.2">4</text>
<text x="224.3" y="252.2">19</text>
<text x="229.9" y="253.8">NC4</text>
<text x="244.4" y="253.8">NC12</text>
<text x="253.3" y="252.2">4</text>
<text x="337.8" y="261.2">Title</text>
<text x="337.8" y="268.8">Size</text>
<text x="348" y="268.8">Document Number</text>
<text x="421.7" y="268.8">Rev</text>
<text x="337.8" y="276.4">Date:</text>
<text x="388.6" y="276.4">Sheet</text>
<text x="409" y="276.4">of</text>
</g>
<g font-size="1.8">
<text x="45.2" y="1.9">5</text>
<text x="130.6" y="1.9">4</text>
<text x="215.9" y="1.9">3</text>
<text x="301.3" y="1.9">2</text>
<text x="386.6" y="1.9">1</text>
<text x=".7" y="38.5">D</text>
<text x="429.9" y="38.5">D</text>
<text x="387.9" y="90.7">S</text>
<text x="387.9" y="93.7">A</text>
<text x="389.1" y="92">M</text>
<text x=".7" y="107.1">C</text>
<text x="429.9" y="107.1">C</text>
<text x=".7" y="175.6">B</text>
<text x="429.9" y="175.6">B</text>
<text x=".7" y="244.2">A</text>
<text x="429.9" y="244.2">A</text>
<text x="45.2" y="278.8">5</text>
<text x="130.6" y="278.8">4</text>
<text x="215.9" y="278.8">3</text>
<text x="301.3" y="278.8">2</text>
<text x="386.6" y="278.8">1</text>
</g>
</svg>
